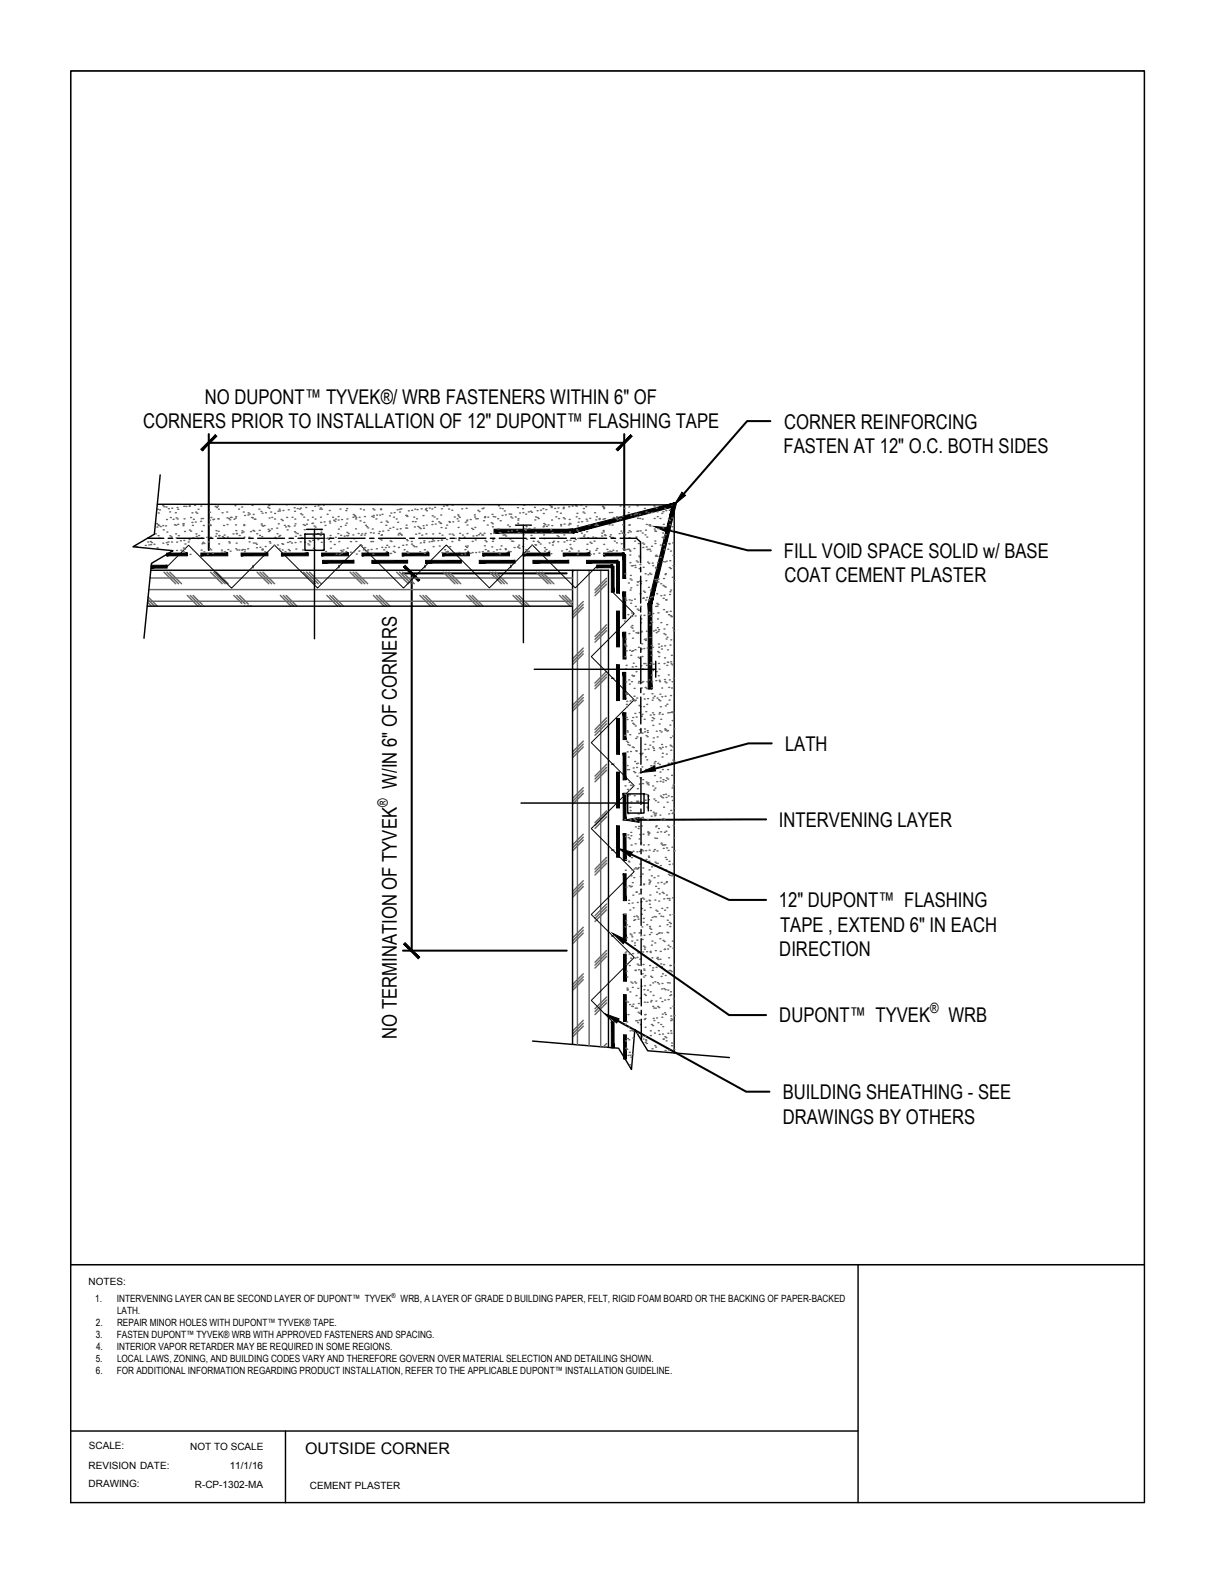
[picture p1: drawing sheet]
<svg xmlns="http://www.w3.org/2000/svg" width="216mm" height="279mm" viewBox="0 0 216 279" stroke-linecap="round" stroke-linejoin="round" font-family="sans-serif">
<!-- layer: .ATI-DETAIL -->
<g fill="none" stroke="#000" stroke-width=".25">
<path d="M26.2 95.5h2.9M27.9 89.5l91.7 .1v97.2M28.4 84.3l-1 10.5-3.8 2.2 7.1 .7-3.8 2.2-1.4 13.3M29.8 95.5h.8M31.4 95.5h4.8M37 95.5h.8M38.6 95.5h4.7M44.1 95.5h.8M45.7 95.5h4.8M51.3 95.5h.8M52.9 95.5h4.7M54.1 94.7h3.4v2.9h-3.4z"/>
<path d="M54.4 93.9h2.8M55.8 93.9v19.4M58.4 95.5h.8M60 95.5h4.8M65.6 95.5h.8M67.2 95.5h4.7M72.7 95.5h.8M74.3 95.5h4.8M79.9 95.5h.7M81.4 95.5h4.8M87 95.5h.8M88.6 95.5h4.7"/>
<path d="M91.5 93.2h2.8M92.9 93.2v20.8M94.1 95.5h.8M95.7 95.5h4.8M101.3 95.5h.8M102.9 95.5h4.7M108.4 95.5h.8M110 95.5h2.9l.7 .6v3.8M26.1 107.5h75.5M26.7 101.2h81.2v84.6M94.8 118.7h21.5M101.6 101.2v84.1"/>
<path d="M113.7 100.6v.8M113.7 102.2v4.8M113.7 107.8v.8M113.7 109.4v4.7M113.7 114.9v.8M113.7 116.5v4.8M116.3 117.3v2.8M113.7 122.1v.8M113.7 123.7v4.7M113.7 129.2v.8M113.7 130.8v4.8M113.7 136.4v.8"/>
<path d="M113.7 138v4.7M92.4 142.5h22.6M111.4 140.8h2.9v3.4h-2.9zM113.7 143.5v.8M113.7 157.8v.8M113.7 145.1v4.8M113.7 150.7v.8M113.7 152.2v4.8M113.7 159.4v4.8M115 141v2.9M113.7 164.9v.8M113.7 166.5v4.8"/>
<path d="M113.7 172.1l.1 .8M113.8 173.7v4.7M113.8 179.2v.8M94.5 184.7l15.2 1.3 2.3 3.7 .6-7.1 2.3 3.8 14.5 1.2M113.8 180.8v3.7"/>
</g>
<g fill="#000" stroke="#000" stroke-width=".18">
<path d="M29.6 98.1v.5l3.6-.5zM29.6 98.6l3.6-.5v.5z"/>
<path d="M35.6 98.1v.5l4.8-.5zM35.6 98.6l4.8-.5v.5z"/>
<path d="M42.8 98.1v.5l4.7-.5zM42.8 98.6l4.7-.5v.5z"/>
<path d="M49.9 98.1v.5l4.8-.5zM49.9 98.6l4.8-.5v.5z"/>
<path d="M57.1 98.1v.5l4.7-.5zM57.1 98.6l4.7-.5v.5z"/>
<path d="M64.2 98.1v.5l4.8-.5zM64.2 98.6l4.8-.5v.5z"/>
<path d="M71.3 98.1v.5l4.8-.5zM71.3 98.6l4.8-.5v.5z"/>
<path d="M78.5 98.1v.5l4.8-.5zM78.5 98.6l4.8-.5v.5z"/>
<path d="M85.6 98.1v.5l4.8-.5zM85.6 98.6l4.8-.5v.5z"/>
<path d="M87.6 93.9v.7l14-.7zM87.6 94.6l14-.7 .1 .7zM101.6 93.9l.1 .7 18.4-5.5zM101.7 94.6l18.4-5.5-.9 .9zM120.1 89.1l-.9 .9-3.6 17.1zM119.2 90l-3.6 17.1h-.6zM115 107.1l.6 15.1v-15.1zM115 107.1l.6 15.1h-.6z"/>
<path d="M92.8 98.1v.5l4.8-.5zM92.8 98.6l4.8-.5v.5z"/>
<path d="M99.9 98.1v.5l4.8-.5zM99.9 98.6l4.8-.5v.5z"/>
<path d="M107.1 98.1v.5l3.6-.5zM107.1 98.6l3.6-.5v.5z"/>
<path d="M110.5 98.4l.5 4.2v-4.2zM110.5 98.4l.5 4.2h-.5z"/>
<path d="M110.5 105l.5 4.8v-4.8zM110.5 105l.5 4.8h-.5z"/>
<path d="M110.5 112.1l.5 4.8v-4.8zM110.5 112.1l.5 4.8h-.5z"/>
<path d="M110.5 119.3l.5 4.7v-4.7zM110.5 119.3l.5 4.7h-.5z"/>
<path d="M110.5 126.4l.5 4.8v-4.8zM110.5 126.4l.5 4.8h-.5z"/>
<path d="M110.5 133.6l.6 4.7-.1-4.7zM110.5 133.6l.6 4.7-.6 .1z"/>
<path d="M110.5 140.7l.6 4.8v-4.8zM110.5 140.7l.6 4.8h-.5z"/>
<path d="M110.6 147.9l.5 4.7v-4.7zM110.6 147.9l.5 4.7h-.5z"/>
<path d="M110.6 155l.5 4.8v-4.8zM110.6 155l.5 4.8h-.5z"/>
<path d="M110.6 162.2l.5 4.7v-4.7zM110.6 162.2l.5 4.7h-.5z"/>
<path d="M110.6 169.3l.5 4.8v-4.8zM110.6 169.3l.5 4.8h-.5z"/>
<path d="M110.6 176.5l.5 4.7v-4.7zM110.6 176.5l.5 4.7h-.5z"/>
<path d="M110.6 183.6l.5 4.2v-4.2zM110.6 183.6l.5 4.2h-.5z"/>
</g>
<!-- layer: .ATI-TEXT -->
<path d="M116 93.4l2.7 .2-.3 .9zM121 87.3l.6 .6-2 1.7zM113.7 137l2.4-1.1 .2 .9zM109.6 150.5l2.6 .7-.4 .8zM110.8 145.5l2.6-.5v.9zM108.7 165.6l2.4 1.1-.5 .7zM107.4 179.9l2.4 .8-.4 .8z" fill="#000" stroke="#000" stroke-width=".18"/>
<g fill="none" stroke="#000" stroke-width=".36">
<path d="M37 77v20.6M37 78.6h73.7M110.7 77v20.6M136.7 74.7h-4.2l-11.2 12.9M118.5 94l14.1 3.6h4.2M71.5 101.7h29M73 101.7v66.9M136.9 131.9h-4.1l-16.6 4.5M112 151.6l17.3 8h6.6M135.9 145.4h-22.5M71.5 168.6h29M110.8 167.1l18.5 13h6.6"/>
<path d="M109.6 181.1l22.8 12.6h4.1"/>
</g>
<!-- layer: 0 -->
<g fill="#000" stroke="#000" stroke-width=".18">
<path d="M38.2 77.1l-2.3 2.9 2.6-2.6zM35.6 79.7l2.6-2.6-2.3 2.9z"/>
<path d="M109.3 79.7l.3 .3 2.3-2.9zM111.9 77.1l.3 .3-2.6 2.6z"/>
<path d="M71.6 100.6l2.6 2.5 .3-.2zM71.6 100.6l.3-.3 2.6 2.6z"/>
<path d="M71.9 167.2l-.3 .3 2.9 2.3zM71.6 167.5l2.9 2.3-.3 .3z"/>
</g>
<!-- layer: ATI-SAM -->
<g fill="#000" stroke="#000" stroke-width=".18">
<path d="M57.2 99.9h5.6v-.5zM57.2 99.4h5.6l-5.6 .5z"/>
<path d="M66 99.9h6.3v-.5zM66 99.4h6.3l-6.3 .5z"/>
<path d="M75.5 99.9h6.3v-.5zM75.5 99.4h6.3l-6.3 .5z"/>
<path d="M85 99.9h6.4v-.5zM85 99.4h6.4l-6.4 .5z"/>
<path d="M94.5 99.9h6.4v-.5zM94.5 99.4h6.4l-6.4 .5z"/>
<path d="M104.1 99.9h5.5v-.5zM104.1 99.4h5.5l-5.5 .5z"/>
<path d="M109.4 108.4v6.4h.5zM109.4 108.4h.5v6.4z"/>
<path d="M109.4 99.7v5.5h.5zM109.4 99.7h.5v5.5z"/>
<path d="M109.4 127.5v6.3h.5zM109.4 127.5h.5v6.3z"/>
<path d="M109.4 117.9v6.4h.5zM109.4 117.9h.5v6.4z"/>
<path d="M109.4 146.5v5.6h.5zM109.4 146.5h.5v5.6z"/>
<path d="M109.4 137v6.3h.5zM109.4 137h.5v6.3z"/>
</g>
<path d="M57.2 99.4v.5M109.4 99.7h.5" fill="none" stroke="#000" stroke-width=".18"/>
<!-- layer: .ATI-DETAIL -->
<path d="M110.7 98.1v.5M110.6 187.8h.5" fill="none" stroke="#000" stroke-width=".18"/>
<!-- layer: .ATI-HATCH -->
<g fill="none" stroke="#666" stroke-width=".25">
<path d="M24.2 97h.1M25.8 96.8h.1M26.2 96.1h.1M26.4 96.7h.1M26.7 96.1h.1M26.7 96.6h.1M26.9 96.3h.1M27.3 96.5h.1M27.6 94.7h.1M27.8 92.9h.1M27.8 93.5h.1M27.9 97.2h.1"/>
<path d="M27.9 90.3h.1M28 93.1h.1M28 95h.1M28.1 91h.1M28.1 93.2h.1M28.2 95.5h.1M28.3 90.5h.1M28.4 93.4h.1M28.9 93.2h.1M28.9 89.7h.1M28.9 96.4h.1M29 94h.1"/>
<path d="M29.1 89.9h.1M29.4 93.3h.1M29.5 89.9h.1M29.5 96.3h.1M29.5 92.2h.1M29.6 94.4h.1M29.7 96.6h.1M29.8 96.1h.1M29.9 90.2h.1M30.1 90.8h.1M30.1 95h.1M30.2 91.8h.1"/>
<path d="M30.3 95.2h.1M30.4 96.1h.1M30.5 90.2h.1M30.7 92.1h.1M30.9 93.1h.1M31.1 91h.1M31.2 94.7h.1M31.2 93.2h.1M31.2 95.4h.1M31.2 91.9h.1M31.3 97.6h.1M31.3 96.2h.1"/>
<path d="M31.4 90h.1M31.4 92.1h.1M31.5 93h.1M31.5 90.3h.1M31.6 95h.1M32 95.9h.1M32.1 97.6h.1M32.5 93.2h.1M32.5 93h.1M32.5 92.9h.1M32.5 97.2h.1M32.6 97.9h.1"/>
<path d="M32.6 89.8h.1M32.6 95.9h.1M32.7 92h.1M32.7 97.4h.1M32.7 94.3h.1M32.8 96.5h.1M33 89.8h.1M33.4 96.1h.1M33.5 95.7h.1M33.6 89.8h.1M33.6 94h.1M33.7 98.3h.1"/>
<path d="M33.8 91.8h.1M33.8 94.2h.1M34.1 91h.1M34.1 92.7h.1M34.1 93.2h.1M34.2 95.4h.1M34.3 97.7h.1M34.3 92.1h.1M34.5 89.6h.1M34.6 92.6h.1M34.7 90.9h.1M34.7 94.7h.1"/>
<path d="M34.8 95.2h.1M34.9 91h.1M35.1 95.5h.1M35.1 90.3h.1M35.2 95h.1M35.6 92.5h.1M35.6 89.8h.1M35.7 92h.1M35.7 97.6h.1M35.7 95.4h.1M35.8 94.2h.1M35.8 96.5h.1"/>
<path d="M35.9 92h.1M36 96.2h.1M36.1 93.2h.1M36.2 97.9h.1M36.2 96.4h.1M36.7 95.3h.1M36.8 98.3h.1M37 96.1h.1M37.1 93h.1M37.2 92.3h.1M37.2 90.9h.1M37.2 97.3h.1"/>
<path d="M37.2 93.1h.1M37.3 93.2h.1M37.3 95.3h.1M37.4 97.5h.1M37.4 91.8h.1M37.7 98.2h.1M37.8 92.2h.1M37.9 92.1h.1M38.2 89.8h.1M38.2 95.1h.1M38.3 94.1h.1M38.3 94.7h.1"/>
<path d="M38.4 90h.1M38.6 89.8h.1M38.6 92h.1M38.7 94.3h.1M38.7 92.1h.1M38.7 90.3h.1M38.8 96.5h.1M38.8 95h.1M39.3 98h.1M39.3 97.6h.1M39.4 91h.1M39.4 95.2h.1"/>
<path d="M39.7 93.2h.1M39.7 95.4h.1M39.8 94.9h.1M39.8 97.9h.1M39.9 97.9h.1M40.2 90.8h.1M40.3 93.1h.1M40.3 91.9h.1M40.3 95.3h.1M40.4 97.5h.1M40.5 92h.1M40.6 96.1h.1"/>
<path d="M40.7 96.3h.1M40.8 92.2h.1M40.8 97.8h.1M40.9 91.8h.1M41 91.8h.1M41.3 94.7h.1M41.5 92.1h.1M41.7 89.7h.1M41.8 91.9h.1M41.8 93.1h.1M41.8 91.7h.1M41.8 97.4h.1"/>
<path d="M41.8 94.1h.1M41.9 96.4h.1M41.9 94.6h.1M41.9 94.7h.1M42 97.6h.1M42.3 90.3h.1M42.4 97.6h.1M42.4 95h.1M42.9 94.5h.1M42.9 97.6h.1M42.9 89.9h.1M42.9 94.2h.1"/>
<path d="M43 97.5h.1M43.1 94.4h.1M43.2 90.8h.1M43.2 93.1h.1M43.3 93.2h.1M43.3 95.3h.1M43.4 97.9h.1M43.4 97.5h.1M43.4 91.4h.1M43.9 97.4h.1M44 91.4h.1M44 91h.1"/>
<path d="M44.1 95.3h.1M44.2 96.1h.1M44.2 91.2h.1M44.4 94.3h.1M44.6 91.8h.1M44.7 89.6h.1M44.8 91.9h.1M44.9 94.1h.1M44.9 91.3h.1M44.9 96.3h.1M45 94.2h.1M45.1 92.1h.1"/>
<path d="M45.2 92.1h.1M45.3 96.4h.1M45.5 97.2h.1M45.5 96.5h.1M45.5 94.7h.1M45.9 90.3h.1M46 94.1h.1M46 95h.1M46.1 97.1h.1M46.3 90.7h.1M46.3 92.9h.1M46.4 93.2h.1"/>
<path d="M46.4 95.2h.1M46.5 97.6h.1M46.5 97.4h.1M46.5 91h.1M46.5 97.5h.1M46.6 93.4h.1M46.9 93.2h.1M47 97.9h.1M47 97h.1M47.1 91h.1M47.5 90h.1M47.6 93.9h.1"/>
<path d="M47.6 94.3h.1M47.7 89.7h.1M47.7 90.2h.1M47.7 91.9h.1M47.8 96.1h.1M47.8 94.1h.1M47.9 96.3h.1M48 90.8h.1M48.1 93.8h.1M48.2 91.8h.1M48.6 96.7h.1M48.7 92.1h.1"/>
<path d="M48.7 91.1h.1M48.8 95.3h.1M49 95.5h.1M49.1 93.7h.1M49.1 94.7h.1M49.2 96.7h.1M49.3 90.7h.1M49.4 92.9h.1M49.5 95.2h.1M49.5 97.4h.1M49.5 90.3h.1M49.6 90.6h.1"/>
<path d="M49.6 95h.1M49.9 92.1h.1M50 96.4h.1M50.1 97.6h.1M50.1 92.3h.1M50.2 96.5h.1M50.2 90.6h.1M50.5 93.2h.1M50.6 97.9h.1M50.7 93.5h.1M50.8 89.5h.1M50.9 91.8h.1"/>
<path d="M50.9 94h.1M51 96.2h.1M51.1 93.3h.1M51.1 90.4h.1M51.1 97.5h.1M51.3 93.4h.1M51.3 97.7h.1M51.4 96.1h.1M51.7 96.3h.1M51.8 91.8h.1M52.2 90.1h.1M52.2 93.3h.1"/>
<path d="M52.2 94.3h.1M52.3 90.7h.1M52.3 92.1h.1M52.3 92.9h.1M52.3 96.3h.1M52.4 95.2h.1M52.4 94.5h.1M52.5 97.4h.1M52.7 90.2h.1M52.7 94.7h.1M53.1 90.3h.1M53.2 95h.1"/>
<path d="M53.3 96.1h.1M53.3 90.1h.1M53.3 91.1h.1M53.5 95.4h.1M53.6 91.3h.1M53.7 97.6h.1M53.8 93.1h.1M53.8 89.5h.1M53.9 91.7h.1M54 94h.1M54 96.2h.1M54.1 93.2h.1"/>
<path d="M54.2 90h.1M54.4 93h.1M54.6 92.3h.1M54.6 96.5h.1M54.8 96.7h.1M54.8 95.9h.1M55 96.1h.1M55.3 92.9h.1M55.4 90.6h.1M55.4 91.8h.1M55.4 92.8h.1M55.4 95.8h.1"/>
<path d="M55.5 95h.1M55.6 97.3h.1M55.7 93.3h.1M55.8 89.8h.1M55.8 97.6h.1M55.9 92.1h.1M55.9 93.5h.1M56.3 94.7h.1M56.4 95.7h.1M56.4 89.7h.1M56.7 90.3h.1M56.8 89.5h.1"/>
<path d="M56.8 95h.1M56.8 90.1h.1M56.8 91.7h.1M56.9 92.7h.1M56.9 94h.1M56.9 94.4h.1M57 96.2h.1M57 90.3h.1M57.3 97.6h.1M57.4 89.6h.1M57.5 92.6h.1M57.7 93.2h.1"/>
<path d="M57.8 97.9h.1M57.9 95.5h.1M58 91.2h.1M58.1 95.5h.1M58.3 95.7h.1M58.4 90.6h.1M58.4 92.5h.1M58.5 92.8h.1M58.6 95h.1M58.6 95.4h.1M58.6 96.1h.1M58.6 97.2h.1"/>
<path d="M59 91.8h.1M59.2 92.3h.1M59.3 96.6h.1M59.4 92.5h.1M59.5 95.3h.1M59.5 92.1h.1M59.6 98.3h.1M59.9 94.7h.1M60 91.6h.1M60 92.3h.1M60 93.9h.1M60.1 96.1h.1"/>
<path d="M60.2 98.3h.1M60.3 90.3h.1M60.4 93.4h.1M60.4 95h.1M60.4 97.6h.1M60.6 98.2h.1M60.6 92.2h.1M60.7 97.8h.1M60.9 97.5h.1M61.1 95.1h.1M61.2 93.2h.1M61.4 90.6h.1"/>
<path d="M61.4 97.9h.1M61.4 92.8h.1M61.5 95h.1M61.5 90.2h.1M61.5 92.1h.1M61.5 94.5h.1M61.6 97.2h.1M61.7 95h.1M61.8 94.7h.1M62.1 98h.1M62.2 96.1h.1M62.6 94.9h.1"/>
<path d="M62.6 91.8h.1M62.7 91.3h.1M62.7 97.9h.1M62.8 95.6h.1M62.9 91.5h.1M63 91.6h.1M63.1 93.8h.1M63.1 92.1h.1M63.1 91.8h.1M63.1 96.1h.1M63.2 98.3h.1M63.5 94.6h.1"/>
<path d="M63.7 97.8h.1M63.7 91.8h.1M63.9 92.4h.1M63.9 90.3h.1M63.9 96.6h.1M64 95h.1M64.1 96.8h.1M64.2 94.7h.1M64.5 97.5h.1M64.5 90.5h.1M64.6 92.7h.1M64.6 94.9h.1"/>
<path d="M64.7 91.6h.1M64.7 97.1h.1M64.8 94.6h.1M64.8 93.2h.1M65 97.9h.1M65 93.4h.1M65.1 97.8h.1M65.2 97.5h.1M65.2 93.6h.1M65.7 94.5h.1M65.8 96.1h.1M65.8 97.5h.1"/>
<path d="M65.9 91.6h.1M66 93.8h.1M66.1 96.1h.1M66.1 90.3h.1M66.2 98.3h.1M66.2 91.7h.1M66.2 91.4h.1M66.2 94.6h.1M66.4 90.5h.1M66.7 92.1h.1M66.8 97.4h.1M66.8 91.4h.1"/>
<path d="M67.1 94.6h.1M67.3 94.3h.1M67.3 91.4h.1M67.4 95.6h.1M67.5 90.4h.1M67.5 90.3h.1M67.6 92.7h.1M67.6 95h.1M67.6 95.8h.1M67.7 94.9h.1M67.7 97.1h.1M67.8 91.2h.1"/>
<path d="M67.9 94.2h.1M68.1 97.5h.1M68.4 97.1h.1M68.4 93.2h.1M68.5 92.4h.1M68.6 97.8h.1M68.6 96.7h.1M68.7 92.6h.1M68.8 94.1h.1M69 97.1h.1M69.1 91.5h.1M69.1 93.7h.1"/>
<path d="M69.2 96h.1M69.3 98.2h.1M69.3 91h.1M69.4 96.1h.1M69.7 93.5h.1M69.8 97.8h.1M69.8 91.7h.1M69.9 96.9h.1M69.9 90.9h.1M70 98h.1M70.3 92.1h.1M70.4 93.9h.1"/>
<path d="M70.5 90.4h.1M70.5 92.7h.1M70.6 94.9h.1M70.7 97.1h.1M70.7 94.6h.1M70.8 90.4h.1M70.9 90.8h.1M70.9 94.6h.1M71 93.8h.1M71.1 94.8h.1M71.1 90.3h.1M71.2 94.9h.1"/>
<path d="M71.5 96.7h.1M71.7 97.5h.1M71.9 93.7h.1M72 91.4h.1M72 93.2h.1M72.1 96.7h.1M72.1 95.7h.1M72.1 91.5h.1M72.2 93.7h.1M72.2 97.8h.1M72.2 91.6h.1M72.2 95.9h.1"/>
<path d="M72.3 98.1h.1M72.4 90.6h.1M73 96.1h.1M73 96.5h.1M73 90.5h.1M73.2 92.5h.1M73.3 96.8h.1M73.4 91.7h.1M73.5 97h.1M73.5 93.5h.1M73.6 90.3h.1M73.7 92.5h.1"/>
<path d="M73.7 94.8h.1M73.8 97h.1M73.9 92h.1M74 90.4h.1M74.1 93.4h.1M74.3 94.6h.1M74.4 93.6h.1M74.5 97.9h.1M74.6 96.3h.1M74.6 93.8h.1M74.7 90.3h.1M74.8 94.9h.1"/>
<path d="M75 91.5h.1M75 93.3h.1M75.1 93.7h.1M75.2 96.3h.1M75.2 95.9h.1M75.3 98.2h.1M75.3 97.5h.1M75.5 90.4h.1M75.6 90.2h.1M75.6 94.7h.1M75.6 93.2h.1M75.7 90.6h.1"/>
<path d="M75.8 97.8h.1M76.1 96.1h.1M76.2 90.1h.1M76.6 96.1h.1M76.6 90.3h.1M76.6 93.1h.1M76.7 92.5h.1M76.7 91.5h.1M76.7 95.8h.1M76.8 94.7h.1M76.8 97h.1M76.9 96h.1"/>
<path d="M77 91.7h.1M77.1 90h.1M77.2 93h.1M77.5 92h.1M77.7 95.9h.1M77.8 92.6h.1M77.9 94.6h.1M77.9 96.9h.1M78 92.8h.1M78.2 92.9h.1M78.2 91.4h.1M78.2 93.6h.1"/>
<path d="M78.3 95.8h.1M78.3 90.3h.1M78.4 98.1h.1M78.4 94.9h.1M78.7 89.8h.1M78.9 97.5h.1M79 93.7h.1M79.1 97.9h.1M79.1 89.6h.1M79.2 95.7h.1M79.2 93.2h.1M79.3 89.7h.1"/>
<path d="M79.3 98.1h.1M79.4 97.8h.1M79.6 90.3h.1M79.6 92.5h.1M79.7 94.7h.1M79.7 92.7h.1M79.8 97h.1M80.2 90.5h.1M80.2 96.1h.1M80.2 94.7h.1M80.2 89.6h.1M80.3 92.6h.1"/>
<path d="M80.4 94.9h.1M80.6 91.7h.1M80.8 95.5h.1M81.1 92h.1M81.2 91.3h.1M81.3 93.6h.1M81.3 92.4h.1M81.3 91.6h.1M81.3 95.8h.1M81.4 95.4h.1M81.4 95.9h.1M81.4 98h.1"/>
<path d="M81.5 91.8h.1M81.5 94.6h.1M81.9 98.3h.1M81.9 90.3h.1M82 94.9h.1M82.3 95.3h.1M82.5 98.3h.1M82.5 97.5h.1M82.5 92.7h.1M82.6 96.9h.1M82.7 90.2h.1M82.8 92.4h.1"/>
<path d="M82.8 97.1h.1M82.8 94.6h.1M82.8 92.3h.1M82.8 93.1h.1M82.9 96.9h.1M83 97.8h.1M83.4 98.2h.1M83.4 92.2h.1M83.7 93.7h.1M83.8 96h.1M83.8 98h.1M83.9 93.9h.1"/>
<path d="M83.9 95.1h.1M84.2 91.3h.1M84.2 91.7h.1M84.2 93.6h.1M84.3 95.8h.1M84.4 98h.1M84.4 92h.1M84.5 95h.1M84.7 92h.1M84.8 90.5h.1M84.9 94.9h.1M85 97.9h.1"/>
<path d="M85 90.7h.1M85.1 94.6h.1M85.4 94.9h.1M85.5 90.2h.1M85.6 97.9h.1M85.6 94.9h.1M85.7 90.1h.1M85.8 92.4h.1M85.9 94.6h.1M85.9 96.8h.1M86 91.8h.1M86 91.7h.1"/>
<path d="M86 95.9h.1M86.1 97.5h.1M86.2 96.1h.1M86.4 93.1h.1M86.5 97.7h.1M86.5 91.7h.1M86.6 97.8h.1M87 94.7h.1M87.1 92.7h.1M87.2 97h.1M87.3 91.2h.1M87.3 93.5h.1"/>
<path d="M87.3 92.9h.1M87.4 96h.1M87.4 95.7h.1M87.5 97.9h.1M87.5 91.6h.1M87.6 94.6h.1M87.8 91.7h.1M88.1 97.5h.1M88.2 89.5h.1M88.3 92h.1M88.4 93.8h.1M88.4 98.1h.1"/>
<path d="M88.4 89.7h.1M88.6 94.5h.1M88.6 98.3h.1M88.7 90.2h.1M88.7 97.5h.1M88.7 92.4h.1M88.7 94.6h.1M88.8 94.6h.1M88.9 96.8h.1M89.1 91.4h.1M89.1 90.2h.1M89.2 94.9h.1"/>
<path d="M89.5 90.6h.1M89.5 94.9h.1M89.6 97.3h.1M89.7 91.3h.1M89.7 97.5h.1M89.7 95.1h.1M90 93.1h.1M90.1 94.3h.1M90.2 97.8h.1M90.3 91.2h.1M90.4 93.4h.1M90.5 95.6h.1"/>
<path d="M90.5 97.9h.1M90.6 91.2h.1M90.6 91.7h.1M90.7 94.2h.1M90.7 96h.1M90.8 91.9h.1M91 96h.1M91.2 97.1h.1M91.4 91.7h.1M91.7 94.1h.1M91.8 90.1h.1M91.8 97.1h.1"/>
<path d="M91.8 92.8h.1M91.9 92.3h.1M91.9 97.1h.1M91.9 92h.1M91.9 94.5h.1M92 96.7h.1M92.1 97.2h.1M92.2 91h.1M92.3 94.6h.1M92.7 90.2h.1M92.7 96.9h.1M92.8 90.9h.1"/>
<path d="M92.8 94.9h.1M92.9 89.6h.1M93 93.9h.1M93.1 98.2h.1M93.2 94.1h.1M93.2 93.9h.1M93.3 91.2h.1M93.3 97.5h.1M93.3 93.4h.1M93.4 95.7h.1M93.5 97.9h.1M93.6 93.1h.1"/>
<path d="M93.7 90.8h.1M93.8 97.8h.1M93.8 93.8h.1M94.1 90.7h.1M94.2 95h.1M94.3 90.9h.1M94.3 96.7h.1M94.6 96h.1M94.8 93.7h.1M94.8 90h.1M94.9 92.2h.1M94.9 96.6h.1"/>
<path d="M95 94.5h.1M95 91.7h.1M95 96.7h.1M95.3 90.6h.1M95.3 91.8h.1M95.3 96h.1M95.5 92h.1M95.6 96.2h.1M95.8 96.5h.1M95.9 90.5h.1M95.9 94.6h.1M96.3 90.2h.1"/>
<path d="M96.3 93.5h.1M96.4 91.1h.1M96.4 94.9h.1M96.4 93.3h.1M96.4 92.9h.1M96.5 95.6h.1M96.6 97.2h.1M96.6 97.8h.1M96.7 93.1h.1M96.8 90.4h.1M96.9 97.5h.1M97 93.4h.1"/>
<path d="M97.2 93.1h.1M97.4 97.8h.1M97.4 96.3h.1M97.6 89.7h.1M97.7 94h.1M97.7 98.2h.1M97.8 90h.1M97.8 89.9h.1M97.8 92.3h.1M97.9 93.2h.1M97.9 94.5h.1M98 96.7h.1"/>
<path d="M98 96.2h.1M98.2 96h.1M98.4 90.2h.1M98.6 91.7h.1M98.8 90.8h.1M98.8 95h.1M98.9 96.1h.1M99 90.1h.1M99 95.2h.1M99.1 92h.1M99.4 91h.1M99.5 93.1h.1"/>
<path d="M99.5 93.3h.1M99.5 94.6h.1M99.6 95.5h.1M99.6 97.7h.1M99.9 90.2h.1M99.9 91.8h.1M99.9 90h.1M100 94.9h.1M100 96.1h.1M100.1 93h.1M100.1 92h.1M100.5 97.5h.1"/>
<path d="M100.5 95.9h.1M100.8 93.1h.1M100.9 89.9h.1M101 97.8h.1M101 92.1h.1M101 92.8h.1M101 94.4h.1M101.1 96.6h.1M101.1 95.8h.1M101.1 92.9h.1M101.2 97.2h.1M101.4 97.4h.1"/>
<path d="M101.5 89.8h.1M101.8 96h.1M102.1 95.7h.1M102.1 89.7h.1M102.2 91.7h.1M102.2 89.8h.1M102.3 94h.1M102.4 91.1h.1M102.4 98.3h.1M102.4 93.3h.1M102.5 95.5h.1M102.5 94.2h.1"/>
<path d="M102.6 92.6h.1M102.6 97.8h.1M102.7 92h.1M103.1 89.6h.1M103.1 94.6h.1M103.2 92.5h.1M103.4 90.8h.1M103.5 90.2h.1M103.5 95.1h.1M103.6 94.9h.1M103.6 91h.1M103.6 95.5h.1"/>
<path d="M103.9 89.9h.1M104 92.1h.1M104.1 94.3h.1M104.1 97.5h.1M104.1 92.4h.1M104.1 96.5h.1M104.2 95.4h.1M104.5 93.1h.1M104.6 97.8h.1M104.6 92h.1M104.7 96.2h.1M104.7 98.3h.1"/>
<path d="M104.9 96.4h.1M105.2 95.3h.1M105.3 98.3h.1M105.4 96h.1M105.5 91h.1M105.6 93.2h.1M105.6 95.4h.1M105.7 92.2h.1M105.7 97.6h.1M105.8 93h.1M105.8 91.7h.1M105.9 97.3h.1"/>
<path d="M106 93.2h.1M106.2 98.1h.1M106.3 92.1h.1M106.3 92h.1M106.7 95.1h.1M106.7 94.6h.1M106.9 89.9h.1M106.9 89.8h.1M106.9 92.1h.1M107 94.1h.1M107 94.3h.1M107 98.3h.1"/>
<path d="M107.1 96.6h.1M107.1 90.2h.1M107.1 90h.1M107.2 92h.1M107.2 94.9h.1M107.4 95h.1M107.7 97.5h.1M107.8 97.9h.1M108 93.1h.1M108.1 90.9h.1M108.1 95.2h.1M108.2 97.8h.1"/>
<path d="M108.3 94.9h.1M108.3 95.4h.1M108.4 97.9h.1M108.5 90.9h.1M108.6 93.1h.1M108.7 95.4h.1M108.7 97.6h.1M108.8 91.8h.1M109 96h.1M109.3 92h.1M109.4 97.7h.1M109.4 96.3h.1"/>
<path d="M109.4 91.7h.1M109.5 92.2h.1M109.8 94.7h.1M109.9 92h.1M110 89.8h.1M110.1 92h.1M110.1 94.2h.1M110.2 96.5h.1M110.3 91.6h.1M110.3 94.6h.1M110.5 94.6h.1M110.5 93.1h.1"/>
<path d="M110.5 97.3h.1M110.7 90.2h.1M110.7 97.5h.1M110.8 94.9h.1M110.9 97.5h.1M111.3 97.5h.1M111.4 94.5h.1M111.5 90.9h.1M111.5 97.4h.1M111.5 93.2h.1M111.6 89.9h.1M111.6 95.4h.1"/>
<path d="M111.6 94.2h.1M111.6 93.1h.1M111.7 97.6h.1M111.7 98.5h.1M111.8 99.8h.1M111.8 97.8h.1M111.8 94.3h.1M111.9 91.4h.1M112.5 97.3h.1M112.5 91.3h.1M112.6 96h.1M112.7 91h.1"/>
<path d="M112.8 95.3h.1M112.9 99.5h.1M112.9 91.2h.1M113 94.3h.1M113 91.7h.1M113 89.7h.1M113.1 99.7h.1M113.1 92h.1M113.2 94.2h.1M113.2 96.4h.1M113.3 98.6h.1M113.4 91.2h.1"/>
<path d="M113.5 92h.1M113.5 98.9h.1M113.6 94.2h.1M113.9 94.6h.1M113.9 92.1h.1M114 96.3h.1M114 97.1h.1M114.2 96.5h.1M114.3 90.2h.1M114.4 94.9h.1M114.5 94.1h.1M114.6 90.8h.1"/>
<path d="M114.6 97h.1M114.7 93h.1M114.7 95.3h.1M114.8 97.5h.1M114.9 97.5h.1M114.9 99.7h.1M115 91h.1M115.1 100h.1M115.1 93.1h.1M115.2 97.4h.1M115.2 93.1h.1M115.3 93.3h.1"/>
<path d="M115.4 97.8h.1M115.6 96.9h.1M115.6 90.9h.1M115.7 99.9h.1M116 89.8h.1M116 92h.1M116.1 93.9h.1M116.1 94.2h.1M116.2 96h.1M116.2 96.4h.1M116.2 90h.1M116.3 98.7h.1"/>
<path d="M116.3 94.3h.1M116.3 98.5h.1M116.4 90.2h.1M116.6 90.8h.1M116.6 98.7h.1M116.6 91.7h.1M116.6 99.8h.1M116.7 93.8h.1M117.1 92h.1M117.1 98.9h.1M117.2 96.7h.1M117.4 91.1h.1"/>
<path d="M117.5 95.3h.1M117.5 94.6h.1M117.6 99.6h.1M117.6 90.8h.1M117.6 93.6h.1M117.7 93h.1M117.7 95.5h.1M117.7 96.6h.1M117.8 95.2h.1M117.8 97.5h.1M117.9 99.7h.1M117.9 90.2h.1"/>
<path d="M118 94.9h.1M118.1 90.6h.1M118.2 99.6h.1M118.5 97.4h.1M118.6 92.1h.1M118.7 96.4h.1M118.7 96.5h.1M118.7 90.5h.1M118.8 92.3h.1M118.8 99.5h.1M118.8 93.1h.1M118.9 97.8h.1"/>
<path d="M119.1 89.6h.1M119.2 91.9h.1M119.2 93.4h.1M119.2 94.1h.1M119.3 96.3h.1M119.4 98.5h.1M26.2 106.8l.7 .7M26.2 106.7h75.4M26.2 106.4l1.2 1.1M26.3 105.9l1.6 1.6M26.4 104.6h75.2M26.6 102.5h75"/>
<path d="M29.1 101.5l2.1 2.1M29.6 101.5l2.1 2.1M30.1 101.5l2.1 2.1M33.2 105.6l1.7 1.7M33.8 105.6l1.6 1.7M34.3 105.6l1.6 1.6M35.1 107.4v.1M35.6 107.5h.1M36.1 107.5h.1M37.4 101.5l2 2.1M37.9 101.5l2 2.1M38.4 101.5l2.1 2.1"/>
<path d="M41.5 105.6l1.4 1.4M42 105.6l1.5 1.5M42.5 105.6l1.5 1.6M43.4 107.5h.1M43.9 107.5h.1M44.4 107.5h.1M45.6 101.5l2.1 2.1M46.1 101.5l2.1 2.1M46.6 101.5l2.1 2.1M49.7 105.6l1.9 1.9M50.3 105.6l1.8 1.9M50.8 105.6l1.9 1.9"/>
<path d="M53.9 101.5l2 2.1M54.4 101.5l2 2.1M54.9 101.5l2.1 2.1M58 105.6l1.9 1.9M58.5 105.6l1.9 1.9M59 105.6l1.9 1.9M62.1 101.5l2.1 2.1M62.6 101.5l2.1 2.1M63.2 101.5l2 2.1M66.2 105.6l1.9 1.9M66.8 105.6l1.9 1.9M67.3 105.6l1.9 1.9"/>
<path d="M70.4 101.5l2 2.1M70.9 101.5l2.1 2.1M71.4 101.5l2.1 2.1M74.5 105.6l1.9 1.9M75 105.6l1.9 1.9M75.5 105.6l1.9 1.9M78.6 101.5l2.1 2.1M79.2 101.5l2 2.1M79.7 101.5l2 2.1M82.8 105.6l1.9 1.9M83.3 105.6l1.9 1.9M83.8 105.6l1.9 1.9"/>
<path d="M86.9 101.5l2.1 2.1M87.4 101.5l2.1 2.1M87.9 101.5l2.1 2.1M91 105.6l1.9 1.9M91.5 105.6l1.9 1.9M92 105.6l2 1.9M95.1 101.5l2.1 2.1M95.7 101.5l2 2.1M96.2 101.5l2 2.1M99.3 105.6l1.9 1.9M99.8 105.6l1.8 1.8M100.3 105.6l1.3 1.3"/>
<path d="M101.8 101.2l-.2 .2M102.4 101.2v84.2M103.5 116l-1.9 1.9M103.5 107.7l-1.9 2M103.5 115.5l-1.9 1.9M103.5 107.2l-1.9 1.9M103.5 115l-1.9 1.9M103.5 106.7l-1.9 1.9M104.5 101.2v84.3M106.6 101.2v84.5M107.6 111.9l-2 2M107.6 103.6l-2 2.1"/>
<path d="M107.6 119.6l-2 2.1M107.6 111.4l-2 2M107.6 103.1l-2 2.1M107.6 119.1l-2 2.1M107.6 110.8l-2 2.1M107.6 102.6l-2 2.1M110.8 110.2h.1M110.8 114.3h.1M110.8 114.4h.1M110.8 101.8h.1M110.9 116.5h.1M110.9 106.1h.1"/>
<path d="M110.9 118.7h.1M110.9 106.5h.1M111 113.4h.1M111 106.5h.1M111 114.6h.1M111.1 118h.1M111.1 115.5h.1M111.4 109h.1M111.5 103.4h.1M111.6 112.4h.1M111.6 106.4h.1M111.7 115.4h.1"/>
<path d="M111.8 104.7h.1M111.8 102.7h.1M111.8 102.1h.1M111.9 109.4h.1M111.9 107h.1M111.9 104.3h.1M111.9 116.3h.1M111.9 111.2h.1M112 106.5h.1M112 100.4h.1M112 102.9h.1M112 108.7h.1"/>
<path d="M112 115.5h.1M112.1 109.3h.1M112.1 119.8h.1M112.1 111h.1M112.1 111.4h.1M112.2 118.3h.1M112.2 113.2h.1M112.2 100.4h.1M112.3 115.4h.1M112.3 120h.1M112.3 111.9h.1M112.3 117.7h.1"/>
<path d="M112.4 119.9h.1M112.6 106.3h.1M112.6 100.3h.1M112.6 115.3h.1M112.7 109.3h.1M112.7 100.7h.1M112.7 107.6h.1M112.8 118.2h.1M112.8 112.3h.1M112.8 119.2h.1M113 103.8h.1M113 103.2h.1"/>
<path d="M113 108.1h.1M113.1 103.2h.1M113.1 112.2h.1M113.1 112.4h.1M113.2 116.6h.1M113.3 114.8h.1M113.3 108.3h.1M113.4 100.9h.1M113.4 116.8h.1M113.5 103.1h.1M113.5 105.3h.1M113.5 100.2h.1"/>
<path d="M113.6 107.6h.1M113.6 109.1h.1M113.6 103.6h.1M113.6 110.5h.1M113.7 103.2h.1M113.7 109.8h.1M113.7 118.1h.1M113.7 112h.1M113.7 112.1h.1M113.7 115.1h.1M113.8 114.2h.1M113.9 116.5h.1"/>
<path d="M114 118.7h.1M114.1 106.1h.1M114.1 100.6h.1M114.1 104.9h.1M114.2 115h.1M114.2 117.7h.1M114.3 109.2h.1M114.3 113.4h.1M114.4 105.1h.1M114.4 117.7h.1M114.4 101.8h.1M114.5 113.6h.1"/>
<path d="M114.5 106.5h.1M114.6 113.4h.1M114.6 103h.1M114.7 112h.1M114.7 118h.1M114.7 106h.1M114.8 115h.1M114.9 101.9h.1M115 109h.1M115 104.2h.1M115.1 106.4h.1M115.2 108.6h.1"/>
<path d="M115.2 108.9h.1M115.2 110.9h.1M115.2 101.7h.1M115.3 117.9h.1M115.3 113.1h.1M115.4 106h.1M115.4 104.7h.1M115.4 115.3h.1M115.4 110.2h.1M115.5 117.5h.1M115.5 101.9h.1M115.5 109.4h.1"/>
<path d="M115.5 116.3h.1M115.5 114.5h.1M115.5 119.8h.1M115.6 118.8h.1M115.6 110.4h.1M115.7 105.9h.1M115.8 114.8h.1M115.8 119h.1M115.8 108.8h.1M115.8 100.3h.1M115.9 117.8h.1M115.9 111.9h.1"/>
<path d="M116.2 102.8h.1M116.3 111.8h.1M116.3 100.7h.1M116.3 107.6h.1M116.3 100.9h.1M116.4 103.1h.1M116.4 112.2h.1M116.4 119.2h.1M116.5 102.8h.1M116.5 105.3h.1M116.5 107h.1M116.6 107.6h.1"/>
<path d="M116.6 111.3h.1M116.6 109.8h.1M116.7 115.6h.1M116.7 112h.1M116.7 108.7h.1M116.7 103.2h.1M116.7 107.2h.1M116.8 102.7h.1M116.8 114.2h.1M116.8 119.9h.1M116.8 117.7h.1M116.9 116.5h.1"/>
<path d="M116.9 111.7h.1M116.9 114.8h.1M116.9 115.8h.1M116.9 118.7h.1M117.2 103.6h.1M117.2 105.7h.1M117.2 110.5h.1M117.3 114.6h.1M117.3 115.1h.1M117.6 103.9h.1M117.7 106.1h.1M117.7 102.6h.1"/>
<path d="M117.7 108.1h.1M117.8 112.4h.1M117.8 111.6h.1M117.8 117.7h.1M117.8 105.6h.1M117.8 104h.1M117.9 116.7h.1M117.9 114.6h.1M118 101.9h.1M118 112.6h.1M118 104.1h.1M118 101.8h.1"/>
<path d="M118.1 106.4h.1M118.1 106.5h.1M118.2 113.4h.1M118.2 108.6h.1M118.3 110.8h.1M118.3 108.5h.1M118.3 118h.1M118.3 113.1h.1M118.4 117.5h.1M118.4 115.3h.1M118.5 117.5h.1M118.6 119.7h.1"/>
<path d="M118.6 109h.1M118.7 100.7h.1M118.8 105.5h.1M118.8 105h.1M118.9 114.4h.1M118.9 109.2h.1M118.9 108.4h.1M118.9 100.9h.1M119 104.7h.1M119 117.4h.1M119 113.5h.1M119 117.8h.1"/>
<path d="M119.1 109.3h.1M119.1 116.3h.1M119.1 109.4h.1M119.2 117.9h.1M119.3 102.4h.1M119.4 111.4h.1M119.4 100.3h.1M119.5 100.8h.1M119.5 111.9h.1M119.5 103h.1M103.5 132.5l-1.9 1.9M103.5 124.3l-1.9 1.9"/>
<path d="M103.5 132l-1.9 1.9M103.5 123.7l-1.9 2M103.5 139.7l-1.9 1.9M103.5 131.5l-1.9 1.9M103.5 123.2l-1.9 1.9M107.6 136.6l-2 2.1M107.6 128.4l-2 2M107.6 120.1l-2 2.1M107.6 136.1l-2 2.1M107.6 127.9l-2 2M107.6 135.6l-2 2.1M107.6 127.3l-2 2.1"/>
<path d="M110.8 130.5h.1M110.9 139.4h.1M111 123h.1M111 121h.1M111.1 123.2h.1M111.1 127.3h.1M111.1 125h.1M111.1 131.5h.1M111.2 125.4h.1M111.2 124.4h.1M111.2 123.2h.1M111.2 129.6h.1"/>
<path d="M111.2 127.6h.1M111.2 136.5h.1M111.2 135.8h.1M111.3 133.4h.1M111.3 129.9h.1M111.4 131.7h.1M111.4 132.1h.1M111.5 134.3h.1M111.5 136.5h.1M111.5 120.6h.1M111.6 138.8h.1M111.6 121.4h.1"/>
<path d="M111.7 132.2h.1M111.7 130.3h.1M111.8 124.3h.1M111.8 139.3h.1M111.9 133.3h.1M112 120.9h.1M112 127.9h.1M112.2 132.5h.1M112.2 139.4h.1M112.2 124.1h.1M112.2 127.3h.1M112.2 128.3h.1"/>
<path d="M112.3 136.2h.1M112.4 132.6h.1M112.4 136.9h.1M112.5 128.5h.1M112.5 123.5h.1M112.5 122.1h.1M112.6 124.3h.1M112.6 135.1h.1M112.6 126.6h.1M112.6 137.1h.1M112.7 128.8h.1M112.7 124.2h.1"/>
<path d="M112.8 131h.1M112.8 133.2h.1M112.9 133.3h.1M112.9 127.2h.1M112.9 135.5h.1M112.9 136.2h.1M113 123.8h.1M113 130.7h.1M113 137.7h.1M113.1 139.9h.1M113.1 135.4h.1M113.2 121.2h.1"/>
<path d="M113.3 120.9h.1M113.3 130.1h.1M113.4 125.1h.1M113.4 139.1h.1M113.4 126.4h.1M113.5 129.4h.1M113.5 133.7h.1M113.5 138h.1M113.6 125.3h.1M113.6 138h.1M113.7 133.9h.1M113.8 122.1h.1"/>
<path d="M113.8 127.1h.1M113.8 121.1h.1M113.9 136h.1M113.9 126.7h.1M113.9 130.1h.1M113.9 133.6h.1M114 139h.1M114 138.3h.1M114 120.9h.1M114.1 123.1h.1M114.2 125.4h.1M114.3 127.6h.1"/>
<path d="M114.3 124h.1M114.3 129.8h.1M114.3 129.3h.1M114.4 133h.1M114.4 132h.1M114.5 121.9h.1M114.5 134.3h.1M114.5 136.5h.1M114.6 126.2h.1M114.6 130.5h.1M114.6 138.7h.1M114.7 122.1h.1"/>
<path d="M114.7 125h.1M114.7 134.8h.1M114.8 121h.1M114.8 139h.1M114.8 129.6h.1M114.8 130.7h.1M114.8 129.9h.1M114.8 136.5h.1M114.9 123.9h.1M114.9 138.9h.1M115 132.9h.1M115 139.2h.1"/>
<path d="M115.1 120.6h.1M115.3 132.2h.1M115.4 126.9h.1M115.4 135.8h.1M115.6 122h.1M115.6 120.9h.1M115.6 127.8h.1M115.7 123.1h.1M115.7 124.2h.1M115.7 127.3h.1M115.8 126.5h.1M115.8 132.5h.1"/>
<path d="M115.8 139.4h.1M115.8 128.7h.1M115.8 123.8h.1M115.8 131.6h.1M115.9 135.9h.1M115.9 130.9h.1M115.9 132.8h.1M115.9 127.5h.1M116 133.1h.1M116 126.8h.1M116 135.4h.1M116 135.7h.1"/>
<path d="M116.1 123.5h.1M116.1 136h.1M116.1 137.6h.1M116.2 139.8h.1M116.2 135.1h.1M116.3 120.7h.1M116.4 129.7h.1M116.5 138.7h.1M116.6 123.8h.1M116.6 130.7h.1M116.7 135.4h.1M116.8 124.1h.1"/>
<path d="M116.9 126.7h.1M116.9 120.7h.1M116.9 128.4h.1M117 135.6h.1M117 132.7h.1M117 120.9h.1M117 126.4h.1M117 129.6h.1M117 124.3h.1M117.1 123.2h.1M117.1 137h.1M117.1 138.6h.1"/>
<path d="M117.1 138h.1M117.2 125.4h.1M117.2 132.8h.1M117.2 127.6h.1M117.3 129.8h.1M117.4 132.1h.1M117.4 122.1h.1M117.4 123.6h.1M117.4 134.3h.1M117.5 132.6h.1M117.5 126.7h.1M117.5 136.5h.1"/>
<path d="M117.5 133.6h.1M117.6 138.7h.1M117.6 138.3h.1M117.9 120.6h.1M117.9 129.3h.1M117.9 120.9h.1M118 129.5h.1M118 123.5h.1M118 138.5h.1M118 125.2h.1M118.1 132.5h.1M118.1 129.5h.1"/>
<path d="M118.1 121.1h.1M118.2 133.8h.1M118.3 138h.1M118.3 129.7h.1M118.3 124.9h.1M118.4 129.6h.1M118.4 136.5h.1M118.5 126.5h.1M118.5 138.2h.1M118.5 135.4h.1M118.6 121.9h.1M118.7 124.2h.1"/>
<path d="M118.7 120.6h.1M118.8 126.4h.1M118.8 128.6h.1M118.9 132.2h.1M118.9 130.9h.1M118.9 123.4h.1M119 133.1h.1M119 132.4h.1M119.1 135.3h.1M119.1 126.4h.1M119.1 137.5h.1M119.1 122.1h.1"/>
<path d="M119.2 135.3h.1M119.2 126.3h.1M119.2 139.8h.1M119.2 120.9h.1M119.2 127.8h.1M119.3 130.6h.1M119.4 132.5h.1M119.4 134.8h.1M119.4 139.4h.1M119.4 126.5h.1M119.5 120.3h.1M119.5 139.1h.1"/>
<path d="M119.5 129.3h.1M119.6 135h.1M103.5 157.3l-1.9 1.9M103.5 149l-1.9 1.9M103.5 140.8l-1.9 1.9M103.5 156.8l-1.9 1.9M103.5 148.5l-1.9 1.9M103.5 140.3l-1.9 1.9M103.5 156.2l-1.9 1.9M103.5 148l-1.9 1.9M107.6 153.1l-2 2.1M107.6 144.9l-2 2.1"/>
<path d="M107.6 152.6l-2 2.1M107.6 144.4l-2 2M107.6 152.1l-2 2.1M107.6 143.9l-2 2M110.8 145.4h.1M110.9 140.9h.1M110.9 154.4h.1M111 148.4h.1M111 152.5h.1M111.1 157.4h.1M111.3 140h.1M111.4 142.4h.1"/>
<path d="M111.4 141.2h.1M111.4 148.1h.1M111.4 144.3h.1M111.4 151.3h.1M111.5 148.6h.1M111.5 152.8h.1M111.5 159.7h.1M111.5 140.2h.1M111.6 152.9h.1M111.6 157.1h.1M111.7 141h.1M111.7 148.8h.1"/>
<path d="M111.8 143.2h.1M111.8 143.8h.1M111.8 145.4h.1M111.8 157.3h.1M111.9 147.7h.1M111.9 148.3h.1M111.9 142.3h.1M111.9 155.4h.1M112 149.9h.1M112 157.2h.1M112 152.1h.1M112 151.2h.1"/>
<path d="M112.1 154.4h.1M112.2 156.6h.1M112.3 158.8h.1M112.3 151h.1M112.4 145.2h.1M112.4 155.7h.1M112.5 154.2h.1M112.5 141.2h.1M112.6 145.4h.1M112.7 149.7h.1M112.7 146.7h.1M112.7 154h.1"/>
<path d="M112.8 145.6h.1M112.8 158.2h.1M112.9 158.3h.1M112.9 142.1h.1M112.9 154.1h.1M113 151.1h.1M113 145.1h.1M113.1 154.1h.1M113.1 142.3h.1M113.1 142.1h.1M113.2 144.4h.1M113.2 147h.1"/>
<path d="M113.2 153.9h.1M113.3 146.6h.1M113.4 148.8h.1M113.4 158.6h.1M113.4 151.1h.1M113.5 148h.1M113.5 153.3h.1M113.6 155.5h.1M113.6 157h.1M113.7 157.7h.1M113.7 149.6h.1M113.7 142.2h.1"/>
<path d="M113.7 160h.1M113.8 146.5h.1M113.8 150.8h.1M113.9 142.4h.1M113.9 155.1h.1M114 145h.1M114 159.3h.1M114 154h.1M114 145.2h.1M114 150.9h.1M114.1 148h.1M114.1 149.9h.1"/>
<path d="M114.2 156.9h.1M114.2 156.8h.1M114.2 159.5h.1M114.5 142h.1M114.5 140.9h.1M114.5 150.9h.1M114.6 152.5h.1M114.6 159.9h.1M114.7 141h.1M114.8 143.2h.1M114.8 145.4h.1M114.9 143.3h.1"/>
<path d="M114.9 147.6h.1M114.9 141.2h.1M115 148.1h.1M115 149.9h.1M115 147.9h.1M115 151.9h.1M115.1 152.1h.1M115.1 141.9h.1M115.1 152.8h.1M115.1 156.1h.1M115.1 156.8h.1M115.1 159.7h.1"/>
<path d="M115.1 154.3h.1M115.1 147.8h.1M115.2 150.8h.1M115.2 156.5h.1M115.2 159.8h.1M115.3 158.8h.1M115.3 156.3h.1M115.4 143.8h.1M115.5 144.8h.1M115.5 155.4h.1M115.6 153.8h.1M115.9 144.1h.1"/>
<path d="M115.9 151h.1M116 140.2h.1M116 141.7h.1M116 155.7h.1M116 144.4h.1M116.1 150.7h.1M116.1 144.7h.1M116.2 148.7h.1M116.2 159.7h.1M116.2 152.9h.1M116.2 153.7h.1M116.2 144.6h.1"/>
<path d="M116.3 142h.1M116.3 157.2h.1M116.3 144.3h.1M116.3 146.7h.1M116.4 146.5h.1M116.4 153.1h.1M116.5 148.7h.1M116.5 158.3h.1M116.6 150.9h.1M116.6 147.6h.1M116.6 153.2h.1M116.7 156.6h.1"/>
<path d="M116.7 155.4h.1M116.7 142.3h.1M116.8 157.6h.1M116.8 147h.1M116.8 153.9h.1M116.9 159.9h.1M117 158.6h.1M117.1 144.6h.1M117.2 153.6h.1M117.2 141.2h.1M117.2 147.6h.1M117.3 145.5h.1"/>
<path d="M117.3 156.5h.1M117.3 149.6h.1M117.3 149.7h.1M117.4 141.4h.1M117.4 154h.1M117.5 158.3h.1M117.5 149.9h.1M117.6 141.5h.1M117.6 145.2h.1M117.7 141h.1M117.7 150.5h.1M117.7 158.5h.1"/>
<path d="M117.7 143.2h.1M117.7 159.5h.1M117.8 149.9h.1M117.8 156.8h.1M117.8 145.4h.1M117.9 147.6h.1M118 149.9h.1M118 152.1h.1M118.1 140.9h.1M118.1 154.3h.1M118.1 147.5h.1M118.2 156.6h.1"/>
<path d="M118.2 141.5h.1M118.2 152.5h.1M118.2 158.8h.1M118.2 156.4h.1M118.3 150.4h.1M118.4 159.4h.1M118.4 142.3h.1M118.4 146.6h.1M118.5 150.9h.1M118.5 141.2h.1M118.6 148.1h.1M118.6 155.1h.1"/>
<path d="M118.6 146.8h.1M118.6 144.4h.1M118.7 159.4h.1M118.7 152.8h.1M118.7 153.4h.1M118.7 159.7h.1M118.8 155.3h.1M119 143.8h.1M119.1 141.3h.1M119.1 155.4h.1M119.2 150.3h.1M119.2 144.3h.1"/>
<path d="M119.3 142h.1M119.3 159.3h.1M119.3 153.3h.1M119.4 144.2h.1M119.4 146.5h.1M119.5 144.1h.1M119.5 148.7h.1M119.5 151h.1M119.5 143.4h.1M119.6 150.9h.1M103.5 173.8l-1.9 1.9M103.5 165.5l-1.9 1.9"/>
<path d="M103.5 173.3l-1.9 1.9M103.5 165l-1.9 1.9M103.5 172.7l-1.9 2M103.5 164.5l-1.9 1.9M107.6 177.9l-2 2.1M107.6 169.7l-2 2M107.6 161.4l-2 2.1M107.6 177.4l-2 2.1M107.6 169.1l-2 2.1M107.6 160.9l-2 2M107.6 176.9l-2 2.1M107.6 168.6l-2 2.1"/>
<path d="M107.6 160.4l-2 2M110.8 162.2h.1M110.9 169h.1M110.9 164.4h.1M111 166.6h.1M111 163.4h.1M111 177.6h.1M111.1 168.9h.1M111.1 172.3h.1M111.1 171.1h.1M111.1 166.3h.1M111.1 164.1h.1"/>
<path d="M111.2 173.3h.1M111.2 175.3h.1M111.3 175.5h.1M111.3 175.6h.1M111.4 177.8h.1M111.4 180h.1M111.5 160.3h.1M111.6 169.3h.1M111.6 164.4h.1M111.6 171.3h.1M111.7 178.2h.1M111.7 161.4h.1"/>
<path d="M111.8 176h.1M111.8 165.7h.1M111.9 170h.1M111.9 174.2h.1M112 165.9h.1M112 178.5h.1M112.1 166.9h.1M112.1 166.2h.1M112.1 160.2h.1M112.1 174.4h.1M112.2 175.2h.1M112.2 178.5h.1"/>
<path d="M112.2 169.2h.1M112.3 178.1h.1M112.3 161h.1M112.4 163.3h.1M112.5 162.6h.1M112.5 165.5h.1M112.6 167.7h.1M112.6 167.3h.1M112.6 174.2h.1M112.6 163.1h.1M112.6 170h.1M112.7 172.2h.1"/>
<path d="M112.7 172.1h.1M112.7 178.8h.1M112.8 174.4h.1M112.8 176.6h.1M112.9 162.5h.1M112.9 178.8h.1M113 166.8h.1M113 169.8h.1M113 171h.1M113.1 160.1h.1M113.1 162.7h.1M113.1 169h.1"/>
<path d="M113.1 175.3h.1M113.2 163.1h.1M113.2 179.6h.1M113.2 178h.1M113.3 171.2h.1M113.3 172h.1M113.4 165.5h.1M113.4 179.8h.1M113.5 170.2h.1M113.5 177.1h.1M113.7 166h.1M113.7 174.9h.1"/>
<path d="M113.8 162.2h.1M113.8 161.2h.1M113.9 164.4h.1M113.9 166.7h.1M113.9 172.7h.1M114 168.9h.1M114.1 171.1h.1M114.1 163.6h.1M114.1 162.9h.1M114.1 167.8h.1M114.2 173.3h.1M114.2 171.9h.1"/>
<path d="M114.2 175.6h.1M114.3 165.9h.1M114.3 172.1h.1M114.3 161.5h.1M114.3 176.4h.1M114.3 177.8h.1M114.3 168.4h.1M114.3 174.9h.1M114.4 168h.1M114.4 173.1h.1M114.4 180h.1M114.5 176.6h.1"/>
<path d="M114.7 168.8h.1M114.7 164h.1M114.8 177.8h.1M114.9 175.6h.1M115.2 165.8h.1M115.2 160.4h.1M115.2 164.4h.1M115.2 171.3h.1M115.2 164.7h.1M115.3 174.8h.1M115.3 168.8h.1M115.4 161h.1"/>
<path d="M115.4 175.9h.1M115.4 169h.1M115.4 177.7h.1M115.4 173.2h.1M115.4 163.2h.1M115.5 164.9h.1M115.5 165.4h.1M115.5 177.5h.1M115.6 167.7h.1M115.6 173.4h.1M115.6 169.9h.1M115.7 166.9h.1"/>
<path d="M115.7 162.7h.1M115.7 172.1h.1M115.8 174.4h.1M115.8 171.7h.1M115.8 178.5h.1M115.9 176.6h.1M115.9 178.8h.1M116 162.6h.1M116.2 167.3h.1M116.2 174.2h.1M116.3 168.6h.1M116.3 178.8h.1"/>
<path d="M116.3 162.7h.1M116.3 177.6h.1M116.3 161.5h.1M116.4 171.6h.1M116.5 165.8h.1M116.5 170h.1M116.6 161.7h.1M116.6 169.8h.1M116.6 174.3h.1M116.7 178.5h.1M116.7 170.2h.1M116.8 165.6h.1"/>
<path d="M116.9 174.5h.1M116.9 178.7h.1M116.9 162.1h.1M117 164.3h.1M117 165.5h.1M117.1 166.5h.1M117.1 170.2h.1M117.1 177.1h.1M117.1 168.8h.1M117.2 171h.1M117.2 162.5h.1M117.3 173.2h.1"/>
<path d="M117.3 171.5h.1M117.4 175.4h.1M117.4 165.5h.1M117.4 161.1h.1M117.4 177.7h.1M117.4 174.5h.1M117.5 179.9h.1M117.5 172.7h.1M117.6 162.6h.1M117.6 166.8h.1M117.7 171.1h.1M117.8 175.4h.1"/>
<path d="M117.8 168.4h.1M117.8 167h.1M117.9 161.5h.1M117.9 179.7h.1M117.9 177.4h.1M117.9 168.4h.1M118 175.6h.1M118 173h.1M118 180h.1M118.3 161h.1M118.3 165.4h.1M118.3 164h.1"/>
<path d="M118.4 163.2h.1M118.4 174.3h.1M118.4 168.3h.1M118.5 165.5h.1M118.5 175.6h.1M118.5 167.7h.1M118.5 177.3h.1M118.6 169.9h.1M118.7 172.2h.1M118.7 163.6h.1M118.7 174.4h.1M118.8 162.3h.1"/>
<path d="M118.8 176.6h.1M118.8 164.4h.1M118.8 171.3h.1M118.8 167.9h.1M118.9 178.8h.1M118.9 172.2h.1M118.9 171.3h.1M118.9 163.8h.1M118.9 175.9h.1M119 176.5h.1M119.1 172.4h.1M119.3 166.9h.1"/>
<path d="M119.4 168.2h.1M119.4 178.5h.1M119.4 162.2h.1M119.5 177.2h.1M119.5 171.2h.1M103.5 182l-1.9 1.9M103.5 181.5l-1.9 1.9M103.5 181l-1.9 1.9M107.6 185.7l-.1 .1M107.6 185.1l-.6 .6M110.9 181.7h.1M111 184.6h.1"/>
<path d="M111 185.9h.1M111.2 181.3h.1M111.2 186.1h.1M111.3 184.2h.1M111.4 187.2h.1M111.5 182.2h.1M111.6 184.5h.1M111.6 186.7h.1M111.7 188.9h.1M111.8 187.2h.1M111.8 182.9h.1M111.9 187.5h.1"/>
<path d="M112.1 182.8h.1M112.2 187.1h.1M112.3 184.1h.1M112.3 183h.1M112.8 181.1h.1M113 181.1h.1M113.1 183.3h.1M113.1 181.4h.1M113.4 181h.1M113.6 181.7h.1M113.8 183.9h.1M114.1 184.3h.1"/>
<path d="M114.3 180.9h.1M114.4 183.8h.1M114.4 180.7h.1M114.4 182.2h.1M114.5 184.9h.1M114.5 184.5h.1M114.6 184.6h.1M114.7 185.1h.1M115.4 183.7h.1M115.4 182.9h.1M115.6 181.7h.1M115.7 186h.1"/>
<path d="M115.8 181.9h.1M115.9 180.7h.1M116 181h.1M116.1 183.3h.1M116.2 185.5h.1M116.3 185.8h.1M116.5 180.6h.1M116.7 181.4h.1M116.8 182.8h.1M116.9 183.5h.1M117.2 181.7h.1M117.4 180.5h.1"/>
<path d="M117.5 183.4h.1M117.6 182.1h.1M117.6 184.3h.1M117.7 184.3h.1M117.7 186.6h.1M117.9 183.9h.1M118 186.4h.1M118.1 184.1h.1M118.2 184.6h.1M118.5 183.3h.1M118.6 186.3h.1M119 181h.1"/>
<path d="M119 182.9h.1M119 180.2h.1M119 183.3h.1M119 180.7h.1M119.1 185.5h.1M119.1 185h.1M119.2 180.9h.1M119.5 186.2h.1M119.6 180.2h.1"/>
</g>
<!-- layer: -ATI-WRB -->
<g fill="#000" stroke="#000" stroke-width=".18">
<path d="M26.8 100.3v.5l2.8-.5zM26.8 100.8l2.8-.5v.5z"/>
<path d="M105.9 100.2v.5l2.8-.5zM105.9 100.7l2.8-.5v.5z"/>
<path d="M108.5 100.5l.4 4.6v-4.6zM108.5 100.5l.4 4.6h-.4z"/>
<path d="M108.5 181.3l.4 4.6v-4.6zM108.5 181.3l.4 4.6h-.4z"/>
</g>
<g fill="none" stroke="#000" stroke-width=".18">
<path d="M44.9 100.3v.5M60.1 100.3v.5M75.4 100.5l-3.8 3.8-7.7-7.6-7.6 7.6-7.6-7.6-7.6 7.6-7.6-7.6-3.9 3.8M75.4 100.3v.4M90.6 100.2v.5M105.9 100.5l-3.8 3.8-7.7-7.6-7.6 7.6-7.6-7.6-3.8 3.8M108.7 105.1l3.8 3.8-7.6 7.6 3.8 3.8M108.7 100.2v.5M108.5 120.3h.4M108.5 135.6h.4M108.7 120.3l3.8 3.8-7.6 7.6 7.6 7.7-7.6 7.6 7.6 7.6-7.6 7.6 7.6 7.6-7.6 7.7 3.8 3.8M108.5 150.8h.4"/>
<path d="M108.5 166h.4M108.5 185.9h.4"/>
</g>
<!-- layer: 0 -->
<path d="M12.5 12.6h190.5v211.8h-190.5z" fill="none" stroke="#000" stroke-width=".18"/>
<path d="M12.5 12.6h190.5v254h-190.5zM12.5 224.4h190.5M152.2 224.4v42.2M12.5 253.9h139.7M50.6 253.9v12.7" fill="none" stroke="#000" stroke-width=".25"/>
<g font-size="3.6">
<text x="36.3" y="71.6">NO DUPONT™ TYVEK®/ WRB FASTENERS WITHIN 6&quot; OF</text>
<text x="25.4" y="75.9">CORNERS PRIOR TO INSTALLATION OF 12&quot; DUPONT™ FLASHING TAPE</text>
<text x="139.1" y="76">CORNER REINFORCING</text>
<text x="139" y="80.4">FASTEN AT 12&quot; O.C. BOTH SIDES</text>
<text x="139.1" y="98.9">FILL VOID SPACE SOLID w/ BASE</text>
<text x="139.2" y="103.3">COAT CEMENT PLASTER</text>
<text x="139.3" y="133.2">LATH</text>
<text x="70.4" y="139.9" transform="rotate(-90 70.4 139.9)">W/IN 6&quot; OF CORNERS</text>
<text x="138.2" y="146.7">INTERVENING LAYER</text>
<text x="138.2" y="161">12&quot; DUPONT™ FLASHING</text>
<text x="138.4" y="165.3">TAPE , EXTEND 6&quot; IN EACH</text>
<text x="138.3" y="169.6">DIRECTION</text>
<text x="70.4" y="184.2" transform="rotate(-90 70.4 184.2)">NO TERMINATION OF TYVEK</text>
<text x="138.3" y="181.4">DUPONT™ TYVEK</text>
<text x="168.3" y="181.4">WRB</text>
<text x="138.9" y="195">BUILDING SHEATHING - SEE</text>
<text x="138.9" y="199.3">DRAWINGS BY OTHERS</text>
</g>
<text font-size="2.8" x="54.1" y="257.9">OUTSIDE CORNER</text>
<g font-size="2.5">
<text x="68.8" y="143.2" transform="rotate(-90 68.8 143.2)">®</text>
<text x="165" y="179.8">®</text>
</g>
<g font-size="1.8">
<text x="15.7" y="227.9">NOTES:</text>
<text x="16.9" y="231">1.</text>
<text x="20.7" y="231">INTERVENING LAYER CAN BE SECOND LAYER OF DUPONT™ TYVEK</text>
<text x="20.8" y="233.1">LATH.</text>
<text x="71.1" y="231">WRB, A LAYER OF GRADE D BUILDING PAPER, FELT, RIGID FOAM BOARD OR THE BACKING OF PAPER-BACKED</text>
<text x="17" y="237.3">3.</text>
<text x="17" y="235.2">2.</text>
<text x="17" y="239.5">4.</text>
<text x="20.7" y="237.3">FASTEN DUPONT™ TYVEK® WRB WITH APPROVED FASTENERS AND SPACING.</text>
<text x="20.7" y="239.5">INTERIOR VAPOR RETARDER MAY BE REQUIRED IN SOME REGIONS.</text>
<text x="20.8" y="235.2">REPAIR MINOR HOLES WITH DUPONT™ TYVEK® TAPE.</text>
<text x="17" y="241.6">5.</text>
<text x="17" y="243.8">6.</text>
<text x="20.7" y="243.8">FOR ADDITIONAL INFORMATION REGARDING PRODUCT INSTALLATION, REFER TO THE APPLICABLE DUPONT™ INSTALLATION GUIDELINE.</text>
<text x="20.8" y="241.6">LOCAL LAWS, ZONING, AND BUILDING CODES VARY AND THEREFORE GOVERN OVER MATERIAL SELECTION AND DETAILING SHOWN.</text>
<text x="15.8" y="257.1">SCALE:</text>
<text x="33.7" y="257.1">NOT TO SCALE</text>
<text x="15.7" y="260.5">REVISION DATE:</text>
<text x="15.7" y="263.8">DRAWING:</text>
<text x="34.6" y="263.9">R-CP-1302-MA</text>
<text x="40.8" y="260.6">11/1/16</text>
<text x="55" y="264.2">CEMENT PLASTER</text>
</g>
<text font-size="1.2" x="69.5" y="230.2">®</text>
</svg>
